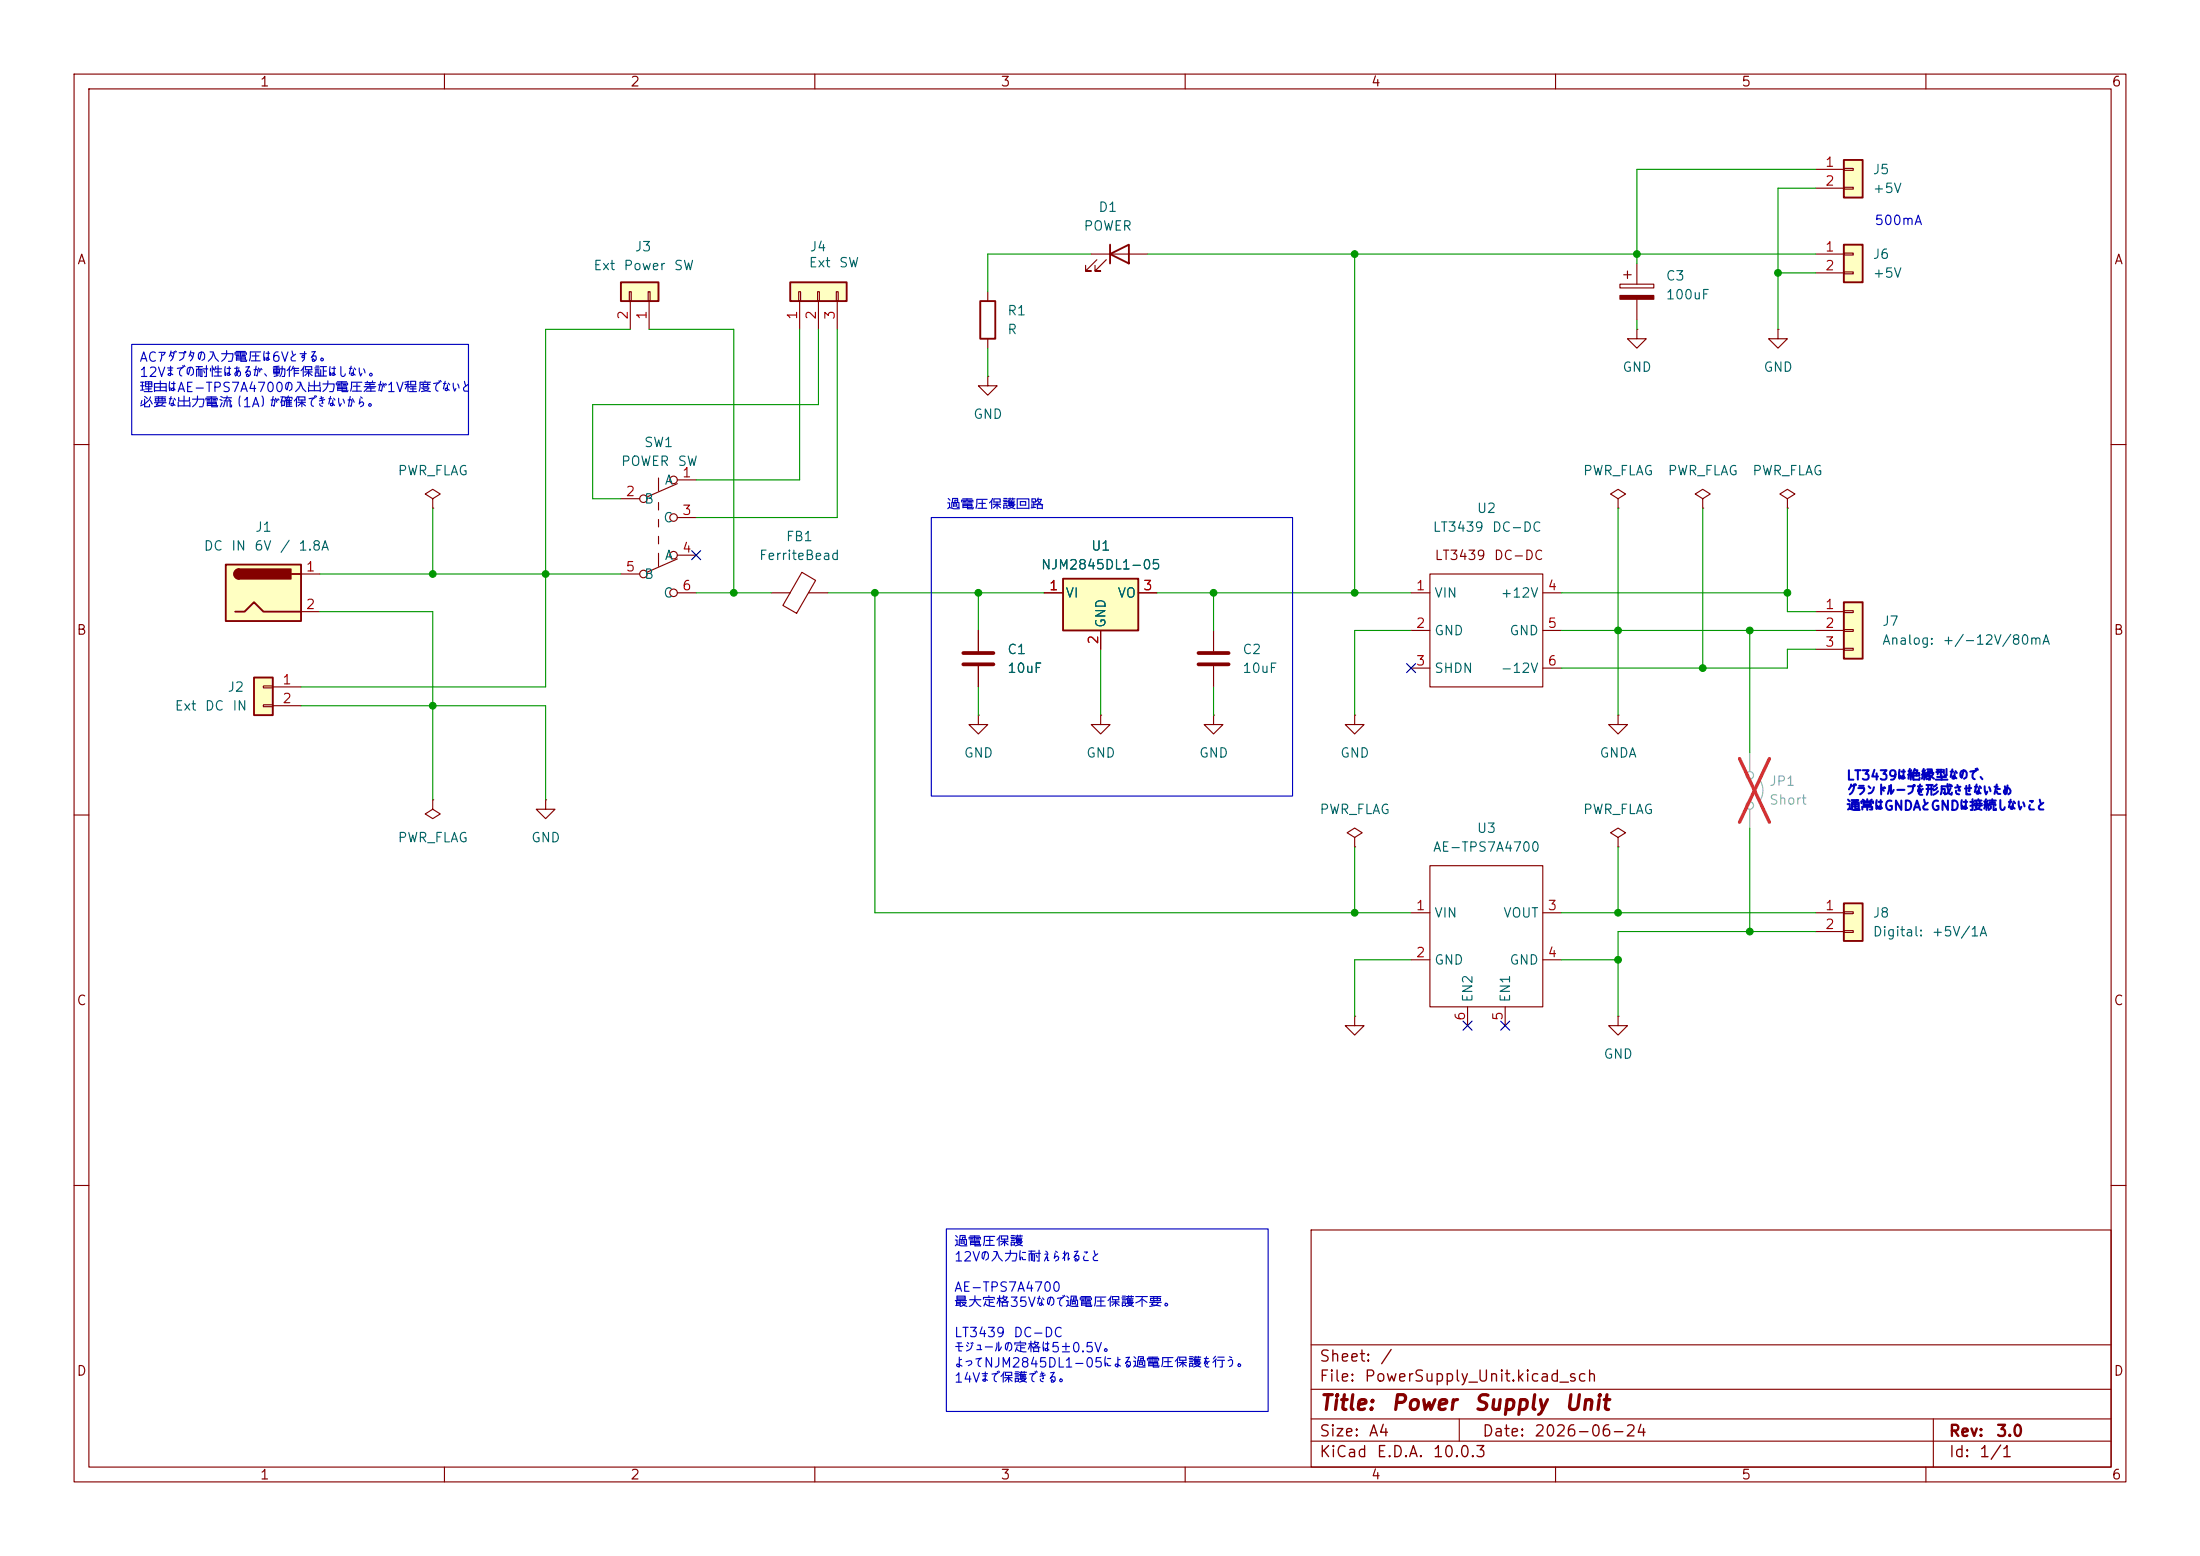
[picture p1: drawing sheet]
<svg xmlns="http://www.w3.org/2000/svg" width="297mm" height="210mm" viewBox="0 0 297 210" stroke-linecap="round" stroke-linejoin="round" font-family="sans-serif">
<g fill="none" stroke="#840000" stroke-width=".15">
<path d="M10 10h277v190h-277zM12 12h273v186h-273zM60 10v2M110 10v2M160 10v2M210 10v2M260 10v2M10 60h2M83.8 67.3h2.6M83.8 77.5h2.6M88.9 64.5v1.8M88.9 67.8v1"/>
<path d="M88.9 70.1v1M88.9 72.4v1M88.9 74.7v1.8M91.4 65.3l-4 1.8M91.4 75.4l-4 1.8M91.4 64.8h2.6M91.4 69.9h2.6M91.4 74.9h2.6M241.3 67.3l1-.6-1-.7-1 .7 1 .6v1.3M241.3 68.6h.1M285 60h2M91.4 80h2.6"/>
<path d="M10 110h2M73.7 108v1.2h1.2l-1.2 1.3-1.3-1.3h1.3M73.7 108h.1M285 110h2M10 160h2M177 166h108v32h-108zM285 160h2M60 198v2M110 198v2M160 198v2M177 194.5h108M177 191.5h108"/>
<path d="M177 187.5h108M177 181.5h108M197 191.5v3M210 198v2M260 198v2M261 191.5v6.5"/>
<circle cx="86.9" cy="77.5" r=".51"/>
<circle cx="86.9" cy="67.3" r=".51"/>
<circle cx="90.9" cy="74.9" r=".51"/>
<circle cx="90.9" cy="69.9" r=".51"/>
<circle cx="90.9" cy="64.8" r=".51"/>
<circle cx="90.9" cy="80" r=".51"/>
</g>
<path d="M34.3 91.4h2.5v5.1h-2.5z" fill="#ffffc2"/>
<path d="M34.3 91.4h2.5v5.1h-2.5z" fill="none" stroke="#840000" stroke-width=".25"/>
<path d="M35.6 92.6h1.2v.2h-1.2zM35.6 95.1h1.2v.3h-1.2zM36.8 92.7h3.8M36.8 95.3h3.8" fill="none" stroke="#840000" stroke-width=".15"/>
<path d="M30.5 76.2h10.1v7.6h-10.1z" fill="#ffffc2"/>
<path d="M30.5 76.2h10.1v7.6h-10.1zM32.3 76.8a.64 .64 0 0 0-.7 .7 .64 .64 0 0 0 .7 .6M39.4 77.5h1.2M31.7 82.6h1.3l1.3-1.3 1.3 1.3h5" fill="none" stroke="#840000" stroke-width=".25"/>
<g fill="#840000" stroke="#840000" stroke-width=".25">
<path d="M31.8 77l.5-.2v1.3a.63 .63 0 0 1-.6-.4 .63 .63 0 0 1 .1-.7z"/>
<path d="M32.3 76.8h6.9v1.3h-6.9z"/>
</g>
<path d="M40.6 77.5h2.6M40.6 82.6h2.6" fill="none" stroke="#840000" stroke-width=".15"/>
<path d="M248.9 121.9h2.6v5.1h-2.6z" fill="#ffffc2"/>
<path d="M248.9 121.9h2.6v5.1h-2.6z" fill="none" stroke="#840000" stroke-width=".25"/>
<path d="M245.1 123.2h3.8M245.1 125.7h3.8M248.9 123.1h1.3v.2h-1.3zM248.9 125.6h1.3v.3h-1.3z" fill="none" stroke="#840000" stroke-width=".15"/>
<path d="M248.9 81.3h2.6v7.6h-2.6z" fill="#ffffc2"/>
<path d="M248.9 81.3h2.6v7.6h-2.6z" fill="none" stroke="#840000" stroke-width=".25"/>
<g fill="none" stroke="#840000" stroke-width=".15">
<path d="M58.4 67.3l1-.6-1-.7-1 .7 1 .6v1.3M58.4 68.6h.1M193 77.5h15.3v15.2h-15.3zM182.9 96.5v1.3h1.2l-1.2 1.3-1.3-1.3h1.3M182.9 96.5h.1M190.5 85.1h2.5M190.5 80h2.5M190.5 90.2h2.5M208.3 85.1h2.5M208.3 80h2.5M208.3 90.2h2.5M245.1 82.6h3.8"/>
<path d="M245.1 85.1h3.8M245.1 87.6h3.8M248.9 82.4h1.3v.3h-1.3zM248.9 85h1.3v.2h-1.3zM248.9 87.5h1.3v.3h-1.3zM182.9 113l1-.6-1-.6-1 .6 1 .6v1.3M182.9 114.3h.1M193 116.8h15.3v19.1h-15.3zM182.9 137.2v1.2h1.2l-1.2 1.3-1.3-1.3h1.3M182.9 137.2h.1M190.5 123.2h2.5M190.5 129.5h2.5"/>
<path d="M198.1 135.9v2.5M203.2 135.9v2.5M208.3 123.2h2.5M208.3 129.5h2.5M218.4 137.2v1.2h1.3l-1.3 1.3-1.2-1.3h1.2M218.4 137.2h.1"/>
</g>
<path d="M143.5 78.1h10.2v7h-10.2z" fill="#ffffc2"/>
<path d="M143.5 78.1h10.2v7h-10.2z" fill="none" stroke="#840000" stroke-width=".25"/>
<path d="M141 80h2.5M148.6 85.1v2.5M153.7 80h2.5M163.8 96.5v1.3h1.3l-1.3 1.3-1.2-1.3h1.2M163.8 96.5h.1M163.8 85.1v2.8M163.8 89.9v2.8M218.4 96.5v1.3h1.3l-1.3 1.3-1.2-1.3h1.2M218.4 96.5h.1M218.4 113l1.1-.6-1.1-.6-1 .6 1 .6v1.3M218.4 114.3h.1" fill="none" stroke="#840000" stroke-width=".15"/>
<g fill="none" stroke="#a1a1a1" stroke-width=".15">
<path d="M236.2 101.6v2.5M236.2 109.2v2.6M237.5 105.2a2.54 2.54 0 0 1 0 3"/>
<circle cx="236.2" cy="108.7" r=".51"/>
<circle cx="236.2" cy="104.6" r=".51"/>
</g>
<path d="M234.8 102.4l4.1 8.6M238.9 102.4l-4.1 8.6" fill="none" stroke="#e12e31" stroke-width=".46"/>
<path d="M161.8 88.1h4.1M161.8 89.7h4.1" fill="none" stroke="#840000" stroke-width=".51"/>
<path d="M83.8 38.1h5.1v2.5h-5.1z" fill="#ffffc2"/>
<path d="M83.8 38.1h5.1v2.5h-5.1z" fill="none" stroke="#840000" stroke-width=".25"/>
<path d="M85 39.4h.2v1.2h-.2zM87.5 39.4h.3v1.2h-.3zM85.1 40.6v3.9M87.6 40.6v3.9" fill="none" stroke="#840000" stroke-width=".15"/>
<path d="M106.7 38.1h7.6v2.5h-7.6z" fill="#ffffc2"/>
<path d="M106.7 38.1h7.6v2.5h-7.6zM149.9 34.3l2.5-1.3v2.6zM149.9 33v2.6M132.3 40.6h2.1v5.1h-2.1z" fill="none" stroke="#840000" stroke-width=".25"/>
<g fill="none" stroke="#840000" stroke-width=".15">
<path d="M107.8 39.4h.3v1.2h-.3zM110.4 39.4h.2v1.2h-.2zM112.9 39.4h.3v1.2h-.3zM133.3 39.4v1.2M147.3 34.3h7.6M148.1 35.1l-1.5 1.5h.7h-.7v-.8M149.4 35.1l-1.6 1.5h.8h-.8v-.8M107.9 40.6v3.9M110.5 40.6v3.9M113 40.6v3.9M133.3 45.7v1.3M58.4 108v1.2l-1 .7 1 .6 1-.6-1-.7"/>
<path d="M58.4 108h.1"/>
</g>
<path d="M248.9 21.6h2.6v5.1h-2.6z" fill="#ffffc2"/>
<path d="M248.9 21.6h2.6v5.1h-2.6z" fill="none" stroke="#840000" stroke-width=".25"/>
<path d="M245.1 22.9h3.8M245.1 25.4h3.8M248.9 22.7h1.3v.3h-1.3zM248.9 25.3h1.3v.2h-1.3z" fill="none" stroke="#840000" stroke-width=".15"/>
<path d="M248.9 33h2.6v5.1h-2.6z" fill="#ffffc2"/>
<path d="M248.9 33h2.6v5.1h-2.6z" fill="none" stroke="#840000" stroke-width=".25"/>
<g fill="none" stroke="#840000" stroke-width=".15">
<path d="M218.7 38.4h4.6v.5h-4.6zM219.2 37.1h1M219.7 36.6v1M221 35.6v2.8M245.1 34.3h3.8M245.1 36.8h3.8M248.9 34.2h1.3v.2h-1.3zM248.9 36.7h1.3v.3h-1.3zM133.3 50.8v1.3h1.3l-1.3 1.2-1.2-1.2h1.2M133.3 50.8h.1M221 44.5v1.2h1.2l-1.2 1.3-1.3-1.3h1.3M221 44.5h.1"/>
<path d="M221 40.4v2.8M240 44.5v1.2h1.3l-1.3 1.3-1.2-1.3h1.2M240 44.5h.1M108.3 77.2l1.8 1.1-2.6 4.5-1.8-1.1zM218.4 67.3l1.1-.6-1.1-.7-1 .7 1 .6v1.3M218.4 68.6h.1M229.9 67.3l1-.6-1-.7-1 .7 1 .6v1.3M229.9 68.6h.1M104.1 80h2.6M109.2 80h2.6M132.1 96.5v1.3h1.2l-1.2 1.3-1.3-1.3h1.3M132.1 96.5h.1"/>
<path d="M132.1 85.1v2.8M132.1 89.9v2.8M141 80h2.5M148.6 96.5v1.3h1.3l-1.3 1.3-1.3-1.3h1.3M148.6 96.5h.1M148.6 85.1v2.5M153.7 80h2.5"/>
</g>
<path d="M218.7 39.9h4.6v.5h-4.6z" fill="#840000" stroke="#840000" stroke-width=".15"/>
<path d="M130 88.1h4.1M130 89.7h4.1" fill="none" stroke="#840000" stroke-width=".51"/>
<g fill="none" stroke="#009600" stroke-width=".15">
<path d="M147.3 34.3h-14v5.1M154.9 34.3h90.2M182.9 34.3v45.7M240 36.8h5.1M245.1 22.9h-24.1v12.7M245.1 25.4h-5.1v19.1M85.1 44.5h-11.4v48.2h-33.1M87.6 44.5h11.5v35.5M107.9 44.5v20.3h-13.9M110.5 44.5v10.1h-30.5v12.7h3.8M113 44.5v25.4h-19M133.3 47v3.8"/>
<path d="M221 43.2v1.3M43.2 77.5h40.6M58.4 68.6v8.9M218.4 68.6v27.9M229.9 68.6v21.6M241.3 68.6v14h3.8M40.6 95.3h33.1v12.7M43.2 82.6h15.2v25.4M94 80h10.1M111.8 80h29.2M118.1 80v43.2h72.4M132.1 80v5.1"/>
<path d="M132.1 92.7v3.8M148.6 87.6v8.9M156.2 80h34.3M163.8 80v5.1M163.8 92.7v3.8M190.5 85.1h-7.6v11.4M210.8 80h30.5M210.8 85.1h34.3M236.2 85.1v16.5M245.1 87.6h-3.8v2.6h-30.5M182.9 114.3v8.9M218.4 114.3v8.9"/>
<path d="M236.2 111.8v13.9M190.5 129.5h-7.6v7.7M210.8 123.2h34.3M210.8 129.5h7.6M245.1 125.7h-26.7v11.5"/>
</g>
<path d="M93.4 74.3l1.2 1.2M94.6 74.3l-1.2 1.2M189.9 89.6l1.2 1.2M191.1 89.6l-1.2 1.2M197.5 137.8l1.2 1.2M198.7 137.8l-1.2 1.2M202.6 137.8l1.2 1.2M203.8 137.8l-1.2 1.2" fill="none" stroke="#000084" stroke-width=".15"/>
<path d="M17.8 46.5h45.4v12.2h-45.4zM125.7 69.9h48.8v37.5h-48.8zM127.8 165.9h43.4v24.6h-43.4z" fill="none" stroke="#0000c2" stroke-width=".15"/>
<g fill="#009600" stroke="#009600" stroke-width=".14">
<circle cx="236.2" cy="85.1" r=".46"/>
<circle cx="229.9" cy="90.2" r=".46"/>
<circle cx="236.2" cy="125.7" r=".46"/>
<circle cx="240" cy="36.8" r=".46"/>
<circle cx="221" cy="34.3" r=".46"/>
<circle cx="241.3" cy="80" r=".46"/>
<circle cx="99.1" cy="80" r=".46"/>
<circle cx="118.1" cy="80" r=".46"/>
<circle cx="218.4" cy="123.2" r=".46"/>
<circle cx="218.4" cy="85.1" r=".46"/>
<circle cx="163.8" cy="80" r=".46"/>
<circle cx="132.1" cy="80" r=".46"/>
<circle cx="182.9" cy="123.2" r=".46"/>
<circle cx="218.4" cy="129.5" r=".46"/>
<circle cx="182.9" cy="80" r=".46"/>
<circle cx="182.9" cy="34.3" r=".46"/>
<circle cx="58.4" cy="77.5" r=".46"/>
<circle cx="73.7" cy="77.5" r=".46"/>
<circle cx="58.4" cy="95.3" r=".46"/>
</g>
<g font-size="2" fill="#840000">
<text x="178" y="190.8">Title:</text>
<text x="187.7" y="190.8">Power</text>
<text x="198.8" y="190.8">Supply</text>
<text x="211.1" y="190.8">Unit</text>
</g>
<g font-size="1.5" fill="#840000">
<text x="178" y="184.2">Sheet:</text>
<text x="186.2" y="184.2">/</text>
<text x="178" y="186.9">File:</text>
<text x="184.1" y="186.9">PowerSupply_Unit.kicad_sch</text>
<text x="178" y="197.1">KiCad</text>
<text x="178" y="194.3">Size:</text>
<text x="184.7" y="194.3">A4</text>
<text x="185.7" y="197.1">E.D.A.</text>
<text x="193.3" y="197.1">10.0.3</text>
<text x="200" y="194.3">Date:</text>
<text x="207" y="194.3">2026-06-24</text>
<text x="263" y="194.3">Rev:</text>
<text x="263" y="197.1">Id:</text>
<text x="267.1" y="197.1">1/1</text>
<text x="269.4" y="194.3">3.0</text>
</g>
<g font-size="1.3" fill="#840000">
<text x="35" y="12">1</text>
<text x="85" y="12">2</text>
<text x="135" y="12">3</text>
<text x="185" y="12">4</text>
<text x="235" y="12">5</text>
<text x="285" y="12">6</text>
<text x="10.3" y="36">A</text>
<text x="285.3" y="36">A</text>
<text x="193.6" y="75.9">LT3439</text>
<text x="201.6" y="75.9">DC-DC</text>
<text x="10.3" y="86">B</text>
<text x="285.3" y="86">B</text>
<text x="10.3" y="136">C</text>
<text x="285.3" y="136">C</text>
<text x="10.3" y="186">D</text>
<text x="285.3" y="186">D</text>
<text x="35" y="200">1</text>
<text x="85" y="200">2</text>
<text x="135" y="200">3</text>
<text x="185" y="200">4</text>
<text x="235" y="200">5</text>
<text x="285" y="200">6</text>
</g>
<g font-size="1.3" fill="#a90000">
<text x="246.3" y="22.8">1</text>
<text x="246.3" y="25.4">2</text>
<text x="246.3" y="34.3">1</text>
<text x="246.3" y="36.8">2</text>
<text x="85.1" y="43.3" transform="rotate(-90 85.1 43.3)">2</text>
<text x="87.6" y="43.3" transform="rotate(-90 87.6 43.3)">1</text>
<text x="107.9" y="43.3" transform="rotate(-90 107.9 43.3)">1</text>
<text x="110.5" y="43.3" transform="rotate(-90 110.5 43.3)">2</text>
<text x="113" y="43.3" transform="rotate(-90 113 43.3)">3</text>
<text x="92" y="64.7">1</text>
<text x="84.4" y="67.3">2</text>
<text x="92" y="69.8">3</text>
<text x="41.2" y="77.4">1</text>
<text x="84.4" y="77.4">5</text>
<text x="92" y="74.9">4</text>
<text x="41.2" y="82.5">2</text>
<text x="92" y="80">6</text>
<text x="141.5" y="80">1</text>
<text x="154.2" y="80">3</text>
<text x="191.1" y="80">1</text>
<text x="208.8" y="80">4</text>
<text x="246.3" y="82.5">1</text>
<text x="148.6" y="87.1" transform="rotate(-90 148.6 87.1)">2</text>
<text x="191.1" y="85.1">2</text>
<text x="208.8" y="85.1">5</text>
<text x="246.3" y="85.1">2</text>
<text x="246.3" y="87.6">3</text>
<text x="38" y="92.7">1</text>
<text x="38" y="95.2">2</text>
<text x="191.1" y="90.1">3</text>
<text x="208.8" y="90.1">6</text>
<text x="191.1" y="123.2">1</text>
<text x="208.8" y="123.2">3</text>
<text x="246.3" y="123.2">1</text>
<text x="246.3" y="125.7">2</text>
<text x="191.1" y="129.5">2</text>
<text x="208.8" y="129.5">4</text>
<text x="198.1" y="137.9" transform="rotate(-90 198.1 137.9)">6</text>
<text x="203.2" y="137.9" transform="rotate(-90 203.2 137.9)">5</text>
</g>
<g font-size="1.3" fill="#006464">
<text x="252.7" y="23.8">J5</text>
<text x="148.2" y="28.9">D1</text>
<text x="252.7" y="26.4">+5V</text>
<text x="85.6" y="34.2">J3</text>
<text x="109.2" y="34.2">J4</text>
<text x="146.2" y="31.5">POWER</text>
<text x="252.7" y="35.3">J6</text>
<text x="80" y="36.8">Ext</text>
<text x="84.1" y="36.8">Power</text>
<text x="90.9" y="36.8">SW</text>
<text x="109.1" y="36.4">Ext</text>
<text x="113.2" y="36.4">SW</text>
<text x="224.8" y="38.2">C3</text>
<text x="224.8" y="40.7">100uF</text>
<text x="252.7" y="37.8">+5V</text>
<text x="135.9" y="42.9">R1</text>
<text x="135.9" y="45.4">R</text>
<text x="218.9" y="50.5">GND</text>
<text x="238" y="50.5">GND</text>
<text x="131.3" y="56.9">GND</text>
<text x="53.6" y="64.5">PWR_FLAG</text>
<text x="83.7" y="63.2">POWER</text>
<text x="86.9" y="60.7">SW1</text>
<text x="89.6" y="65.7">A</text>
<text x="91.4" y="63.2">SW</text>
<text x="213.6" y="64.5">PWR_FLAG</text>
<text x="225.1" y="64.5">PWR_FLAG</text>
<text x="236.5" y="64.5">PWR_FLAG</text>
<text x="86.9" y="68.3">B</text>
<text x="89.5" y="70.8">C</text>
<text x="199.3" y="69.6">U2</text>
<text x="27.4" y="74.6">DC</text>
<text x="31.1" y="74.6">IN</text>
<text x="34.2" y="74.6">6V</text>
<text x="34.4" y="72.1">J1</text>
<text x="37.7" y="74.6">/</text>
<text x="40.2" y="74.6">1.8A</text>
<text x="89.6" y="75.9">A</text>
<text x="102.4" y="75.9">FerriteBead</text>
<text x="106" y="73.4">FB1</text>
<text x="140.4" y="77.2">NJM2845DL1-05</text>
<text x="147.2" y="74.6">U1</text>
<text x="193.3" y="72.1">LT3439</text>
<text x="201.3" y="72.1">DC-DC</text>
<text x="86.9" y="78.4">B</text>
<text x="89.5" y="81">C</text>
<text x="143.8" y="81">VI</text>
<text x="150.8" y="81">VO</text>
<text x="193.5" y="81">VIN</text>
<text x="202.5" y="81">+12V</text>
<text x="135.9" y="88.6">C1</text>
<text x="149.6" y="84.8" transform="rotate(-90 149.6 84.8)">GND</text>
<text x="167.6" y="88.6">C2</text>
<text x="193.5" y="86.1">GND</text>
<text x="203.7" y="86.1">GND</text>
<text x="254" y="84.8">J7</text>
<text x="254" y="87.3">Analog:</text>
<text x="262.1" y="87.3">+/-12V/80mA</text>
<text x="30.6" y="93.7">J2</text>
<text x="135.9" y="91.1">10uF</text>
<text x="167.6" y="91.1">10uF</text>
<text x="193.5" y="91.1">SHDN</text>
<text x="202.5" y="91.1">-12V</text>
<text x="23.5" y="96.2">Ext</text>
<text x="27.6" y="96.2">DC</text>
<text x="31.3" y="96.2">IN</text>
<text x="130" y="102.6">GND</text>
<text x="146.6" y="102.6">GND</text>
<text x="161.8" y="102.6">GND</text>
<text x="180.8" y="102.6">GND</text>
<text x="215.9" y="102.6">GNDA</text>
<text x="178.1" y="110.2">PWR_FLAG</text>
<text x="199.3" y="112.7">U3</text>
<text x="213.6" y="110.2">PWR_FLAG</text>
<text x="53.6" y="114">PWR_FLAG</text>
<text x="71.6" y="114">GND</text>
<text x="193.4" y="115.3">AE-TPS7A4700</text>
<text x="193.5" y="124.2">VIN</text>
<text x="202.9" y="124.2">VOUT</text>
<text x="252.7" y="124.2">J8</text>
<text x="193.5" y="130.5">GND</text>
<text x="203.7" y="130.5">GND</text>
<text x="252.7" y="126.7">Digital:</text>
<text x="260.7" y="126.7">+5V/1A</text>
<text x="199.1" y="135.4" transform="rotate(-90 199.1 135.4)">EN2</text>
<text x="204.2" y="135.4" transform="rotate(-90 204.2 135.4)">EN1</text>
<text x="216.4" y="143.2">GND</text>
</g>
<g font-size="1.3" fill="#0000c2">
<text x="253" y="30.7">500mA</text>
<text x="18.7" y="49.1">ACアダプタの入力電圧は6Vとする。</text>
<text x="18.7" y="51.2">12Vまでの耐性はあるが、動作保証はしない。</text>
<text x="18.7" y="53.2">理由はAE-TPS7A4700の入出力電圧差が1V程度でないと</text>
<text x="18.7" y="55.3">必要な出力電流（1A）が確保できないから。</text>
<text x="127.7" y="69">過電圧保護回路</text>
<text x="249.2" y="105.6">LT3439は絶縁型なので、</text>
<text x="249.2" y="107.7">グランドループを形成させないため</text>
<text x="249.2" y="109.7">通常はGNDAとGNDは接続しないこと</text>
<text x="128.7" y="168.5">過電圧保護</text>
<text x="128.7" y="170.6">12Vの入力に耐えられること</text>
<text x="128.7" y="174.7">AE-TPS7A4700</text>
<text x="128.7" y="176.7">最大定格35Vなので過電圧保護不要。</text>
<text x="128.7" y="180.8">LT3439</text>
<text x="128.7" y="182.8">モジュールの定格は5±0.5V。</text>
<text x="128.7" y="184.9">よってNJM2845DL1-05による過電圧保護を行う。</text>
<text x="136.7" y="180.8">DC-DC</text>
<text x="128.7" y="186.9">14Vまで保護できる。</text>
</g>
<g font-size="1.3" fill="#989898">
<text x="238.8" y="106.4">JP1</text>
<text x="238.8" y="108.9">Short</text>
</g>
</svg>
